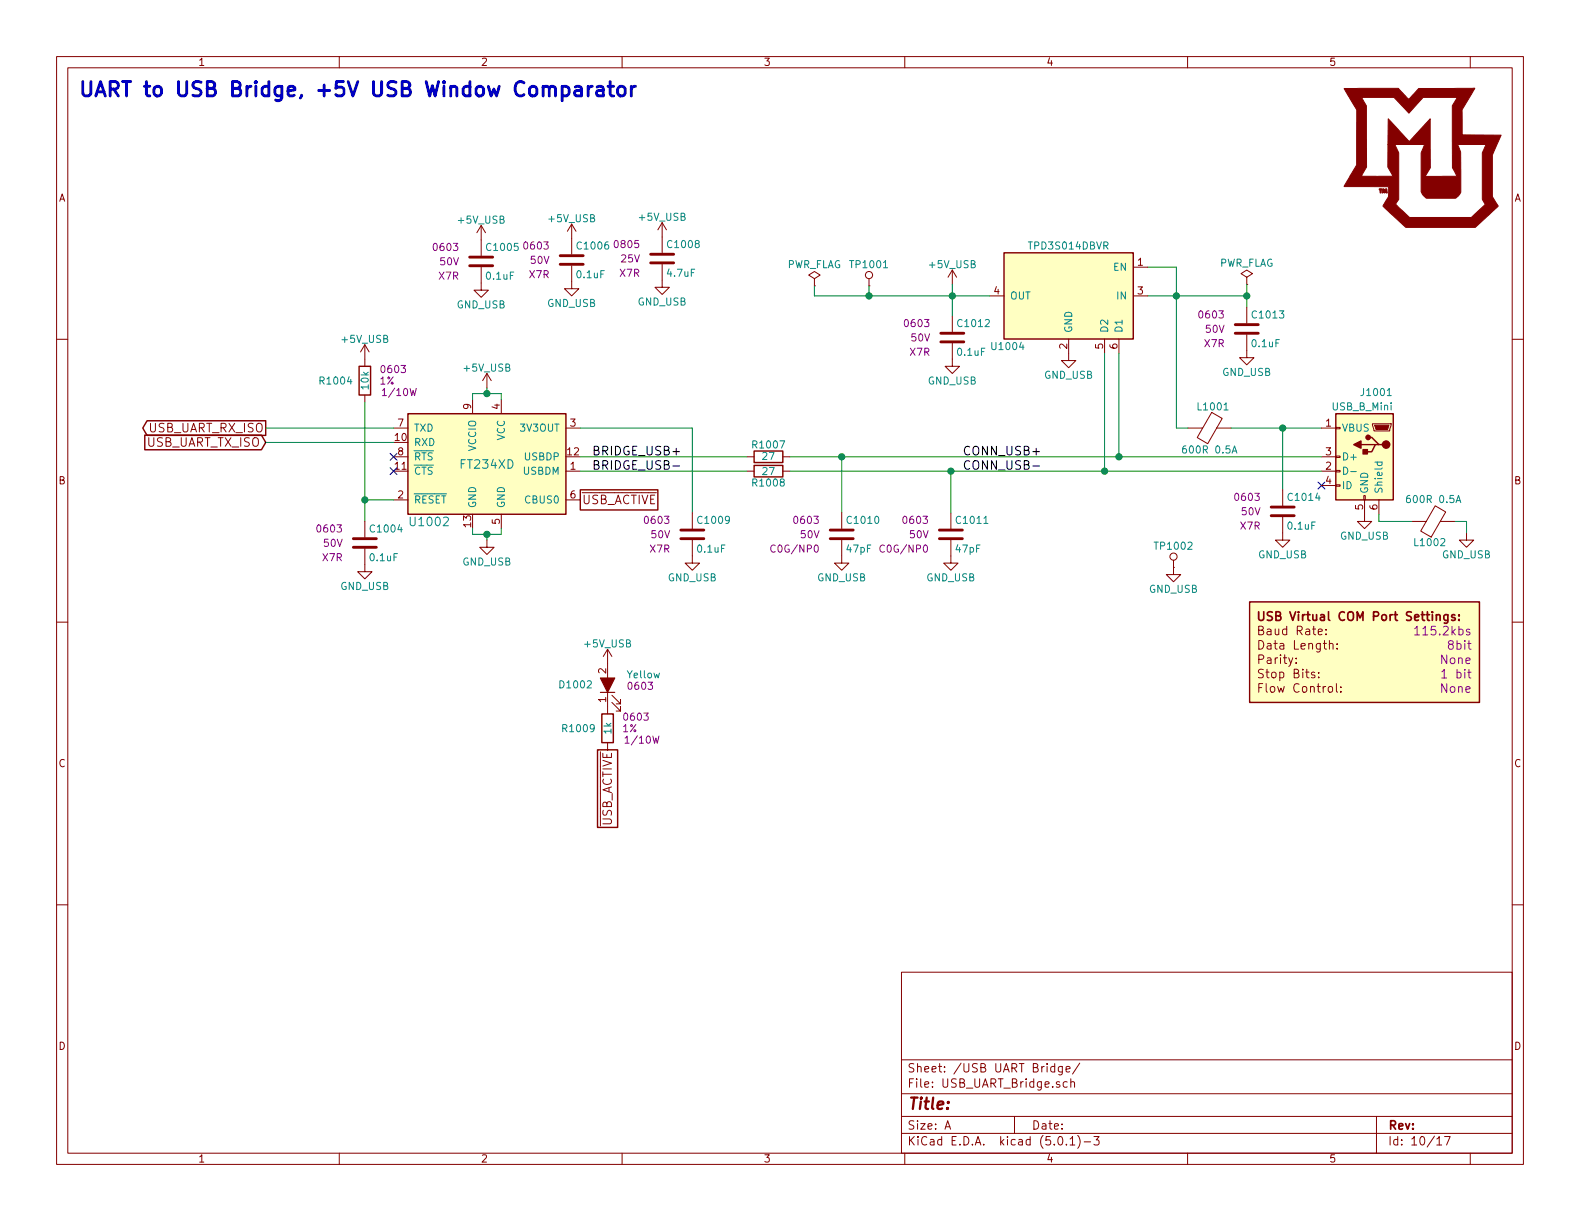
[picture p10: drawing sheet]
<svg xmlns="http://www.w3.org/2000/svg" width="279mm" height="216mm" viewBox="0 0 279 216" stroke-linecap="round" stroke-linejoin="round" font-family="sans-serif">
<g fill="none" stroke="#840000" stroke-width=".18">
<path d="M10 10h259.4v195.9h-259.4zM12 12h255.4v191.9h-255.4zM60 10v2M110 10v2M160 10v2M210 10v2M260 10v2M85.1 39.9v5.3M85.1 39.9l-.8 1.2M85.1 39.9l.8 1.2M101.1 39.6v5.4M101.1 39.6l-.8 1.3"/>
<path d="M101.1 39.6l.8 1.3M117.1 39.4v5.3M117.1 39.4l-.8 1.2M117.1 39.4l.8 1.2M10 60h2M85.1 47.2v4.1h1.3l-1.3 1.3-1.3-1.3h1.3M101.1 47v4.1h1.3l-1.3 1.2-1.3-1.2h1.3M117.1 46.7v4.1h1.3l-1.3 1.3-1.3-1.3h1.3M144 49.3l1-.7-1-.6-1 .6 1 .7v1.2M144 50.5h.1M153.7 50.5h.1M153.7 49.3v1.2"/>
<path d="M168.4 47.8v2.5M168.4 55.9v2.8M168.4 47.8l-.8 1.2M168.4 47.8l.8 1.2M175 52.3h2.5M189 59.9v3.9h1.2l-1.2 1.2-1.3-1.2h1.3M195.3 59.9v2.6M197.9 59.9v2.6M200.4 47.2h2.5M200.4 52.3h2.5M220.5 49l1-.6-1-.6-1 .6 1 .6v1.3M220.5 50.3h.1"/>
<path d="M220.5 59.2v4h1.2l-1.2 1.3-1.3-1.3h1.3M220.5 54.4v2.8M267.4 60h2M64.5 61v3.8M64.5 69.9v1.2M64.5 61l-.7 1.2M64.5 61l.8 1.2M69.6 75.7h2.5M83.6 70.6v2.6M86.1 66l-.8 1.3M86.1 66v2.6M86.1 66l.8 1.3"/>
<path d="M88.6 70.6v2.6M100.1 75.7h2.5M168.4 60.7v4.1h1.3l-1.3 1.2-1.3-1.2h1.3M210.1 75.7h2.5M214.3 72.9l1.8 1.1-2.5 4.5-1.9-1.1zM215.1 75.7h2.6M233.7 75.7h2.5M236.2 75.6h.8v.2h-.8zM242.7 74.9h3.3v.3l-.3 1h-2.7zM64.5 97v4.1h1.3l-1.3 1.3-1.3-1.3h1.3M64.5 92.2v2.8M69.6 88.4h2.5"/>
<path d="M69.6 80.8h2.5M86.1 95.5v1.3h1.3l-1.3 1.2-1.3-1.2h1.3M88.6 90.9v2.6M100.1 83.3h2.5M100.1 88.4h2.5M122.4 95.5v4.1h1.3l-1.3 1.2-1.2-1.2h1.2M122.4 90.7v2.8M132.1 83.3h1.2M132.1 80.8h1.2M138.4 83.3h1.3M138.4 80.8h1.3M148.8 95.5v4.1h1.3l-1.3 1.2-1.2-1.2h1.2"/>
<path d="M148.8 90.7v2.8M168.1 95.5v4.1h1.3l-1.3 1.2-1.2-1.2h1.2M168.1 90.7v2.8M207.5 99.1v1.2M226.8 91.4v4.1h1.3l-1.3 1.3-1.2-1.3h1.2M226.8 86.6v2.8M233.7 83.3h2.5M233.7 80.8h2.5M233.7 85.9h2.5M236.2 85.7h.8v.3h-.8zM236.2 83.2h.8v.2h-.8zM236.2 80.6h.8v.3h-.8z"/>
<path d="M241.2 87.6h.2v.8h-.2zM241.3 88.4v3.8h1.3l-1.3 1.3-1.3-1.3h1.3M243.8 88.4v2.5M249.7 92.2h2.5M253.8 89.4l1.9 1.1-2.6 4.5-1.9-1.1zM254.7 92.2h2.6M259.3 94.2v1.3h1.3l-1.3 1.3-1.2-1.3h1.2M10 110h2M107.4 114.8v11.4M107.4 114.8l-.7 1.3M107.4 114.8l.8 1.3M207.5 100.3h.1"/>
<path d="M207.5 100.3v1.3h1.3l-1.3 1.3-1.3-1.3h1.3M229.2 117.2v.1M229.2 116.4v.1M233.2 119.7v.2M233.2 118.9v.1M234.5 112.1v.1M234.5 111.3v.1M236.4 114.6v.2M236.4 113.8v.2M267.4 110h2M107.4 131.3v1.3M108.2 124.2l1.5 1.5v-.7v.7h-.7"/>
<path d="M108.2 122.9l1.5 1.6v-.8v.8h-.7M236.3 120.9v1.3l.2 .2M237.1 122.3v.1M237.1 121.5v.1M10 160h2M267.4 160h2M159.4 171.9h108v32h-108zM159.4 197.4h108M159.4 193.4h108M159.4 187.4h108M167.1 199.7l.5-1.5 .5 1.5M167.2 199.2h.8"/>
<path d="M179.4 197.4v3M186.5 188.6h-.4l-.3 .2 .1 .6 .2 .2 .4-.1M186.5 188.1v1.5M187.9 188.6l-.1 1.3-.2 .2-.4-.1M187.9 188.6h-.4l-.4 .2 .1 .6 .3 .2 .4-.1M188.5 189.1l.7-.2v-.3h-.5l-.2 .2 .1 .7h.6M188.7 191.3h-.4l-.3 .2 .1 .6 .2 .2 .4-.1M189.4 191.4v-.1a.37 .37 0 0 1 .6 .2v.8M189.4 190.8v1.5M190.9 188l-1.2 1.9M243.4 197.4v6.5M60 203.9v2"/>
<path d="M110 203.9v2M159.4 200.4h108M160 203.9v2M187.2 201.1l.4-.1a.94 .94 0 0 1 0 1.5 .79 .79 0 0 1-.4-1.4zM188.6 202.3v.2M189.2 201.4l.5-.4v1.5M189.2 202.5h.9M190.6 200.8a1.71 1.71 0 0 1 0 2.2M191.7 201.9h1.2M193.4 201h1l-.5 .5 .4 .2v.6l-.2 .2-.7-.2M210 203.9v2M254.1 201.4l.4-.4v1.5"/>
<path d="M254.1 202.5h.8M255.4 201h1l-.6 1.5M260 203.9v2"/>
<circle cx="153.7" cy="48.6" r=".63"/>
<circle cx="207.5" cy="98.4" r=".63"/>
</g>
<g fill="none" stroke="#840000" stroke-width=".25">
<path d="M177.5 44.7h22.9v15.2h-22.9zM25.6 76.9h20.6l.8 1.3-.8 1.3h-20.6zM26 74.4h21v2.6h-21l-.8-1.3zM63.5 64.8h2v5.1h-2zM72.1 73.2h28v17.7h-28zM133.3 79.8h5.1v2h-5.1zM236.2 73.2h10.2v15.2h-10.2zM240.7 78.6h2.5M241.9 77.3h.7l1.2 1.3h.7M243.8 78.6h-.6l-.6 1.3h-1.3M102.6 86.6h13.7v3.6h-13.7zM133.3 82.3h5.1v2h-5.1z"/>
<path d="M221 106.4h40.6v17.8h-40.6zM105.7 132.6h3.5v13.7h-3.5zM106.4 126.2h2.1v5.1h-2.1z"/>
</g>
<g fill="none" stroke="#008400" stroke-width=".18">
<path d="M144 50.5v1.8h31M153.7 50.5v1.8M168.4 50.3v5.6M202.9 47.2h5.1v28.5h2.1M202.9 52.3h17.6M220.5 50.3v4.1M47 75.7h22.6M47 78.2h22.6M64.5 71.1v21.1M83.6 70.6v-1h5v1M86.1 68.6v1M102.6 75.7h19.8v15"/>
<path d="M195.3 62.5v20.8M197.9 62.5v18.3M217.7 75.7h16M226.8 75.7v10.9M64.5 88.4h5.1M83.6 93.5v1h5v-1M86.1 94.5v1M102.6 80.8h29.5M102.6 83.3h29.5M139.7 80.8h94M139.7 83.3h94M148.8 80.8v9.9"/>
<path d="M168.1 83.3v7.4M243.8 90.9v1.3h5.9M257.3 92.2h2v2"/>
</g>
<g fill="#008400" stroke="#008400" stroke-width=".25">
<circle cx="208" cy="52.3" r=".51"/>
<circle cx="86.1" cy="69.6" r=".51"/>
<circle cx="226.8" cy="75.7" r=".51"/>
<circle cx="86.1" cy="94.5" r=".51"/>
<circle cx="148.8" cy="80.8" r=".51"/>
<circle cx="168.1" cy="83.3" r=".51"/>
<circle cx="64.5" cy="88.4" r=".51"/>
<circle cx="220.5" cy="52.3" r=".51"/>
<circle cx="168.4" cy="52.3" r=".51"/>
<circle cx="153.7" cy="52.3" r=".51"/>
<circle cx="195.3" cy="83.3" r=".51"/>
<circle cx="197.9" cy="80.8" r=".51"/>
</g>
<g fill="#ffffc2" stroke="#ffffc2" stroke-width=".18">
<path d="M72.1 73.2h28v17.7h-28z"/>
<path d="M236.2 73.2h10.2v15.2h-10.2z"/>
<path d="M177.5 44.7h22.9v15.2h-22.9z"/>
<path d="M221 106.4h40.6v17.8h-40.6z"/>
</g>
<path d="M245.3 70h.7M217.9 80.1l.4-1.3 .4 1.3M237.6 82.6a.64 .64 0 0 1 .7 .6 .64 .64 0 0 1-.7 .7zM238.9 83.4h1M243.1 81.7h1.3M243.6 81.7v.4l.2 .2 .5-.1v-.5M257.5 88.9l.4-1.3 .4 1.3" fill="none" stroke="#008484" stroke-width=".18"/>
<path d="M69 80.2l1.2 1.2M69 82.7l1.2 1.2M70.2 80.2l-1.2 1.2M70.2 82.7l-1.2 1.2M233.1 85.2l1.2 1.3M234.3 85.2l-1.2 1.3" fill="none" stroke="#000084" stroke-width=".18"/>
<path d="M101.7 15.4l.3-.1 .7 .1 .1 .2v1.4M102.8 15.9l-.2 .1h-.6a.5 .5 0 0 0-.4 .5 .5 .5 0 0 0 .4 .5h.6l.2-.2M104 15.3v1.7M104.7 15.3a.69 .69 0 0 0-.7 .4M105.6 15.4l.2-.1 .8 .1 .1 .2v1.4M106.7 15.9l-.2 .1h-.7a.5 .5 0 0 0-.3 .5 .5 .5 0 0 0 .3 .5h.7l.2-.2M107.5 15.3h1M107.9 14.4v2.2l.1 .2 .5 .2M109.5 15.4a.69 .69 0 0 1 1.1 .3v.8a.7 .7 0 0 1-.7 .5 .7 .7 0 0 1-.7-.5v-.8zM111.6 15.3v1.7M112.4 15.3a.69 .69 0 0 0-.8 .4" fill="none" stroke="#0000c2" stroke-width=".51"/>
<path d="M119 82.4h1.2M182.7 82.4h1.1" fill="none" stroke="#000" stroke-width=".18"/>
<g fill="#840000" stroke="#840000" stroke-width=".25">
<path d="M241 79.5h.8v.8h-.8z"/>
<path d="M239.4 78.6l1.3-.6v1.2z"/>
<circle cx="245.1" cy="78.6" r=".63"/>
<circle cx="241.9" cy="77.3" r=".38"/>
</g>
<g fill="#840000" stroke="#840000" stroke-width=".18">
<path d="M243.1 75.2h2.5l-.2 .7h-2.1z"/>
<path d="M243.9 33.4l.5 .1-.3 .6z"/>
<path d="M244.6 33.4l.2 .1 .1 .2 .1-.3h.2l.1 .7h-.2v-.3l-.2 .3-.2-.3-.1 .3h-.2z"/>
<path d="M237.7 15.6h9.6l1.8 2 1.8-2h9.9l-2.3 3.8 .1 4.5h6.9l-1.6 3.5v7.4l1 1.6-4 3.8h-12.3l-4-3.8 .9-1.6 .1-1.8h-7.9l1.1-1.9h7.5l-.9-1.6v-3.9h1.3l.6 1.4v8.3l-.5 .8 2.5 2.4h10.9l2.5-2.4-.6-.8v-8.3l.7-1.4h-5l.5 1.3v7.1l-.9 1.1h-5.2l-.7-.7-.2-.5v-6.9l.6-1.4h-6.5l.1-4.6 3.7 4 3.7-4v8.7l-.9 1.5 5.7-.1-.9-1.4v-11l.9-1.5h-6l-2.6 2.8-2.6-2.8h-5.7l.8 1.5 .1 10.8-1 1.6h-1.9l1.1-1.9v-9.8z"/>
</g>
<g fill="none" stroke="#840000" stroke-width=".51">
<path d="M83.1 47h4M83.1 45.5h4M99.1 46.7h4M99.1 45.2h4M115.1 46.5h4M115.1 45h4M166.4 58.9h4M218.4 58.9h4.1M218.4 57.4h4.1M166.4 60.5h4M62.5 95.3h4M62.5 96.8h4"/>
<path d="M120.4 95.3h4.1M120.4 93.7h4.1M146.8 95.3h4.1M146.8 93.7h4.1M166.1 95.3h4.1M166.1 93.7h4.1M224.8 91.2h4.1M224.8 89.7h4.1"/>
</g>
<path d="M106.2 122.4h2.5" fill="none" stroke="#840000" stroke-width=".2"/>
<path d="M106.2 119.9h2.5l-1.3 2.5z" fill="#840000" stroke="#840000" stroke-width=".2"/>
<path d="M222.6 108.2l.1 1.4a.48 .48 0 0 0 .7 0l.1-1.4M257.3 108.8a.37 .37 0 0 0-.6 .1l.1 .2 .6 .3-.3 .3-.4-.1M258 109.6v.1M258 108.8v.1" fill="none" stroke="#840000" stroke-width=".3"/>
<path d="M259.5 118.9h.6M259.8 118.4v1.3v.1l.3 .1M259.9 111.3h-.4l-.2 .2 .1 .2 .5 .1v.4h-.6" fill="none" stroke="#840084" stroke-width=".18"/>
<text font-size="3.5" fill="#0000c2" x="13.7" y="17.1">UART to USB Bridge, +5V USB Window Comparator</text>
<text font-size="2.8" fill="#840000" x="160.4" y="196.2">Title:</text>
<g font-size="2.1" fill="#840000">
<text x="26.2" y="76.5">USB_UART_RX_ISO</text>
<text x="25.8" y="79">USB_UART_TX_ISO</text>
<text x="102.9" y="89.2">USB_ACTIVE</text>
<text x="223" y="112.3">Baud Rate:</text>
<text x="224.5" y="109.8">USB Virtual COM Port Settings:</text>
<text x="222.6" y="117.4">Parity:</text>
<text x="222.9" y="119.9">Stop Bits:</text>
<text x="223.1" y="114.9">Data Length:</text>
<text x="223" y="122.5">Flow Control:</text>
<text x="108.2" y="146.3" transform="rotate(-90 108.2 146.3)">USB_ACTIVE</text>
<text x="160.4" y="189.6">Sheet: /USB UART Bridge/</text>
<text x="160.4" y="192.3">File: USB_UART_Bridge.sch</text>
<text x="160.4" y="202.5">KiCad E.D.A. kicad (5.0.1)-3</text>
<text x="160.4" y="199.7">Size: A</text>
<text x="182.4" y="199.7">Date:</text>
<text x="245.4" y="199.7">Rev:</text>
<text x="245.4" y="202.5">Id: 10/17</text>
</g>
<g font-size="2.1" fill="#008484">
<text x="81.6" y="82.9">FT234XD</text>
<text x="72.8" y="93">U1002</text>
</g>
<g font-size="2.1">
<text x="104.6" y="80.5">BRIDGE_USB+</text>
<text x="104.6" y="83.1">BRIDGE_USB-</text>
<text x="170.2" y="80.5">CONN_USB+</text>
<text x="170.2" y="83.1">CONN_USB-</text>
</g>
<g font-size="2.1" fill="#840084">
<text x="250.6" y="112.3">115.2kbs</text>
<text x="254.8" y="117.4">None</text>
<text x="255.3" y="120">1 bit</text>
<text x="256.2" y="114.9">8bit</text>
<text x="254.8" y="122.5">None</text>
</g>
<g font-size="1.8" fill="#840000">
<text x="35" y="11.6">1</text>
<text x="85" y="11.6">2</text>
<text x="135" y="11.6">3</text>
<text x="185" y="11.6">4</text>
<text x="235" y="11.6">5</text>
<text x="10.4" y="35.6">A</text>
<text x="267.8" y="35.6">A</text>
<text x="201.2" y="47">1</text>
<text x="175.8" y="52.1">4</text>
<text x="201.2" y="52.1">3</text>
<text x="188.7" y="61.7" transform="rotate(-90 188.7 61.7)">2</text>
<text x="195.1" y="61.7" transform="rotate(-90 195.1 61.7)">5</text>
<text x="197.6" y="61.7" transform="rotate(-90 197.6 61.7)">6</text>
<text x="69.9" y="78">10</text>
<text x="70.4" y="75.4">7</text>
<text x="83.3" y="72.4" transform="rotate(-90 83.3 72.4)">9</text>
<text x="88.4" y="72.4" transform="rotate(-90 88.4 72.4)">4</text>
<text x="100.9" y="75.4">3</text>
<text x="234.5" y="75.4">1</text>
<text x="69.9" y="83.1">11</text>
<text x="70.4" y="80.5">8</text>
<text x="100.4" y="80.5">12</text>
<text x="100.9" y="83.1">1</text>
<text x="234.5" y="83.1">2</text>
<text x="234.5" y="80.5">3</text>
<text x="10.4" y="85.6">B</text>
<text x="70.4" y="88.1">2</text>
<text x="100.9" y="88.1">6</text>
<text x="234.5" y="85.6">4</text>
<text x="267.8" y="85.6">B</text>
<text x="83.3" y="93.2" transform="rotate(-90 83.3 93.2)">13</text>
<text x="88.4" y="92.7" transform="rotate(-90 88.4 92.7)">5</text>
<text x="241" y="90.1" transform="rotate(-90 241 90.1)">5</text>
<text x="243.6" y="90.1" transform="rotate(-90 243.6 90.1)">6</text>
<text x="107.2" y="119.1" transform="rotate(-90 107.2 119.1)">2</text>
<text x="107.2" y="124.2" transform="rotate(-90 107.2 124.2)">1</text>
<text x="10.4" y="135.6">C</text>
<text x="267.8" y="135.6">C</text>
<text x="10.4" y="185.6">D</text>
<text x="267.8" y="185.6">D</text>
<text x="35" y="205.5">1</text>
<text x="85" y="205.5">2</text>
<text x="135" y="205.5">3</text>
<text x="185" y="205.5">4</text>
<text x="235" y="205.5">5</text>
</g>
<g font-size="1.8" fill="#008484">
<text x="81.1" y="39.5">+5V_USB</text>
<text x="97.1" y="39.3">+5V_USB</text>
<text x="113.1" y="39">+5V_USB</text>
<text x="86.3" y="44.4">C1005</text>
<text x="102.3" y="44.1">C1006</text>
<text x="118.3" y="43.9">C1008</text>
<text x="139.1" y="47.4">PWR_FLAG</text>
<text x="150.6" y="47.4">TP1001</text>
<text x="164.4" y="47.4">+5V_USB</text>
<text x="182.1" y="44.1">TPD3S014DBVR</text>
<text x="196.9" y="47.9">EN</text>
<text x="215.5" y="47.2">PWR_FLAG</text>
<text x="86.1" y="49.5">0.1uF</text>
<text x="102.1" y="49.2">0.1uF</text>
<text x="118.1" y="48.9">4.7uF</text>
<text x="178.6" y="53">OUT</text>
<text x="197.6" y="53">IN</text>
<text x="80.8" y="54.5">GND_USB</text>
<text x="96.8" y="54.3">GND_USB</text>
<text x="112.8" y="54">GND_USB</text>
<text x="169.6" y="57.8">C1012</text>
<text x="189.6" y="58.9" transform="rotate(-90 189.6 58.9)">GND</text>
<text x="196" y="58.9" transform="rotate(-90 196 58.9)">D2</text>
<text x="198.5" y="58.9" transform="rotate(-90 198.5 58.9)">D1</text>
<text x="221.6" y="56.3">C1013</text>
<text x="60.6" y="60.6">+5V_USB</text>
<text x="82.1" y="65.7">+5V_USB</text>
<text x="169.4" y="62.9">0.1uF</text>
<text x="175.6" y="61.9">U1004</text>
<text x="221.5" y="61.4">0.1uF</text>
<text x="56.8" y="68">R1004</text>
<text x="65.2" y="68.8" transform="rotate(-90 65.2 68.8)">10k</text>
<text x="164.1" y="68">GND_USB</text>
<text x="184.7" y="67">GND_USB</text>
<text x="216.2" y="66.5">GND_USB</text>
<text x="240.9" y="70">J1001</text>
<text x="73.2" y="76.3">TXD</text>
<text x="89.3" y="77.9" transform="rotate(-90 89.3 77.9)">VCC</text>
<text x="92.2" y="76.3">3V3OUT</text>
<text x="212" y="72.6">L1001</text>
<text x="235.6" y="72.6">USB_B_Mini</text>
<text x="237.2" y="76.3">VBUS</text>
<text x="73.2" y="78.9">RXD</text>
<text x="73.2" y="83.9">CTS</text>
<text x="73.2" y="81.4">RTS</text>
<text x="84.2" y="79.8" transform="rotate(-90 84.2 79.8)">VCCIO</text>
<text x="92.6" y="83.9">USBDM</text>
<text x="92.9" y="81.4">USBDP</text>
<text x="133.3" y="79.3">R1007</text>
<text x="134.9" y="81.3">27</text>
<text x="134.9" y="84">27</text>
<text x="209.7" y="80.2">600R 0.5A</text>
<text x="237.2" y="81.4">D+</text>
<text x="73.2" y="89">RESET</text>
<text x="84.2" y="89.9" transform="rotate(-90 84.2 89.9)">GND</text>
<text x="89.3" y="89.9" transform="rotate(-90 89.3 89.9)">GND</text>
<text x="93.1" y="89">CBUS0</text>
<text x="133.3" y="86">R1008</text>
<text x="228" y="88.6">C1014</text>
<text x="237.2" y="86.5">ID</text>
<text x="241.9" y="87.4" transform="rotate(-90 241.9 87.4)">GND</text>
<text x="244.5" y="87.4" transform="rotate(-90 244.5 87.4)">Shield</text>
<text x="249.3" y="89">600R 0.5A</text>
<text x="65.7" y="94.2">C1004</text>
<text x="123.6" y="92.6">C1009</text>
<text x="150" y="92.6">C1010</text>
<text x="169.3" y="92.6">C1011</text>
<text x="227.8" y="93.6">0.1uF</text>
<text x="237" y="95.4">GND_USB</text>
<text x="65.5" y="99.2">0.1uF</text>
<text x="81.8" y="100">GND_USB</text>
<text x="123.4" y="97.7">0.1uF</text>
<text x="149.8" y="97.7">47pF</text>
<text x="169.1" y="97.7">47pF</text>
<text x="204.4" y="97.2">TP1002</text>
<text x="222.5" y="98.7">GND_USB</text>
<text x="250.3" y="96.6">L1002</text>
<text x="255" y="98.7">GND_USB</text>
<text x="60.2" y="104.3">GND_USB</text>
<text x="118.1" y="102.8">GND_USB</text>
<text x="144.5" y="102.8">GND_USB</text>
<text x="163.8" y="102.8">GND_USB</text>
<text x="203.2" y="104.8">GND_USB</text>
<text x="103.5" y="114.5">+5V_USB</text>
<text x="111" y="119.9">Yellow</text>
<text x="99.2" y="121.7">D1002</text>
<text x="99.7" y="129.5">R1009</text>
<text x="108.1" y="129.7" transform="rotate(-90 108.1 129.7)">1k</text>
</g>
<g font-size="1.8" fill="#840084">
<text x="76.8" y="44.4">0603</text>
<text x="77.9" y="46.9">50V</text>
<text x="92.8" y="44.1">0603</text>
<text x="93.9" y="46.7">50V</text>
<text x="108.8" y="43.9">0805</text>
<text x="109.9" y="46.4">25V</text>
<text x="77.6" y="49.5">X7R</text>
<text x="93.6" y="49.2">X7R</text>
<text x="109.7" y="48.9">X7R</text>
<text x="160.1" y="57.8">0603</text>
<text x="212.2" y="56.3">0603</text>
<text x="213.3" y="58.9">50V</text>
<text x="67.6" y="66">0603</text>
<text x="161" y="62.9">X7R</text>
<text x="161.2" y="60.4">50V</text>
<text x="213" y="61.4">X7R</text>
<text x="67.2" y="68">1%</text>
<text x="68" y="70">1/10W</text>
<text x="218.6" y="88.6">0603</text>
<text x="56.3" y="94.2">0603</text>
<text x="114.2" y="92.6">0603</text>
<text x="115.2" y="95.2">50V</text>
<text x="140.6" y="92.6">0603</text>
<text x="141.6" y="95.2">50V</text>
<text x="159.9" y="92.6">0603</text>
<text x="160.9" y="95.2">50V</text>
<text x="219.4" y="93.6">X7R</text>
<text x="219.6" y="91.1">50V</text>
<text x="57.1" y="99.2">X7R</text>
<text x="57.3" y="96.7">50V</text>
<text x="115" y="97.7">X7R</text>
<text x="136.7" y="97.7">C0G/NP0</text>
<text x="156" y="97.7">C0G/NP0</text>
<text x="111.3" y="122">0603</text>
<text x="110.1" y="129.5">1%</text>
<text x="110.5" y="127.4">0603</text>
<text x="111" y="131.5">1/10W</text>
</g>
</svg>
